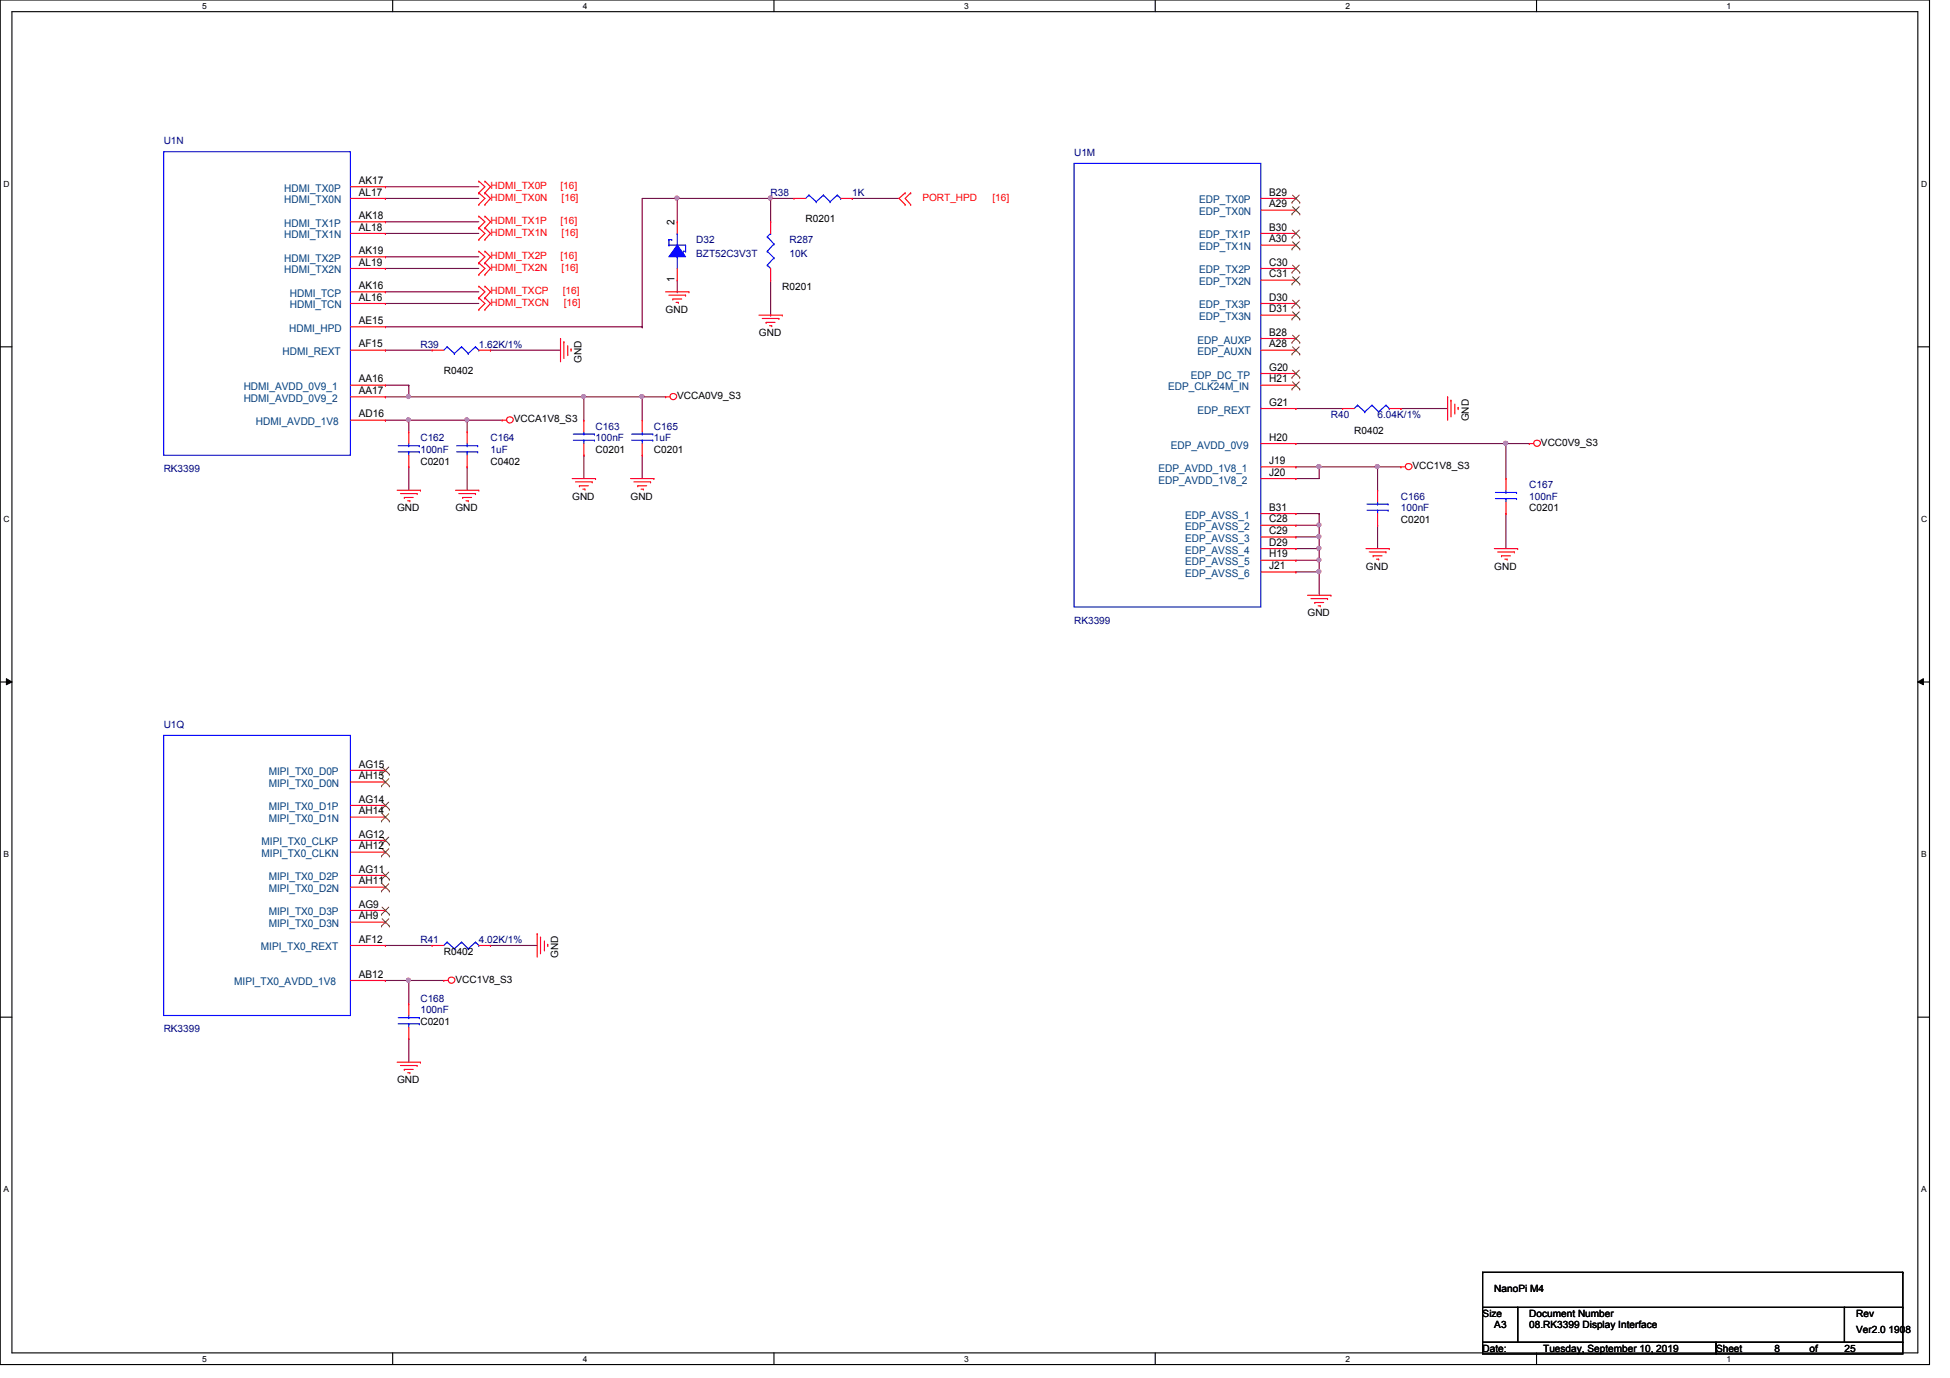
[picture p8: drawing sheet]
<svg xmlns="http://www.w3.org/2000/svg" width="297mm" height="210mm" viewBox="0 0 297 210" stroke-linecap="round" stroke-linejoin="round" font-family="sans-serif">
<path d="M0 0h293.9v207.9h-293.9zM1.8 1.8h290.3v204.3h-290.3z" fill="none" stroke="#000" stroke-width=".17"/>
<g fill="#fff">
<path d="M30.8 .3h.7v1.4h-.7z"/>
<path d="M30.8 206.3h.7v1.5h-.7z"/>
</g>
<path d="M59.8 0v1.8M59.8 206.1v1.8" fill="none" stroke="#000" stroke-width=".17"/>
<g fill="#fff">
<path d="M88.8 .3h.6v1.4h-.6z"/>
<path d="M88.8 206.3h.6v1.5h-.6z"/>
</g>
<path d="M117.9 0v1.8M117.9 206.1v1.8" fill="none" stroke="#000" stroke-width=".17"/>
<g fill="#fff">
<path d="M146.9 .3h.6v1.4h-.6z"/>
<path d="M146.9 206.3h.6v1.5h-.6z"/>
</g>
<path d="M176 0v1.8M176 206.1v1.8" fill="none" stroke="#000" stroke-width=".17"/>
<g fill="#fff">
<path d="M204.9 .3h.7v1.4h-.7z"/>
<path d="M204.9 206.3h.7v1.5h-.7z"/>
</g>
<path d="M234.1 0v1.8M234.1 206.1v1.8" fill="none" stroke="#000" stroke-width=".17"/>
<g fill="#fff">
<path d="M263 .3h.7v1.4h-.7z"/>
<path d="M263 206.3h.7v1.5h-.7z"/>
<path d="M.5 27.3h1v1.4h-1z"/>
<path d="M292.6 27.3h1v1.4h-1z"/>
<path d="M.5 78.3h1v1.5h-1z"/>
<path d="M292.6 78.3h1v1.5h-1z"/>
</g>
<path d="M0 52.8h1.8M292.1 52.8h1.8" fill="none" stroke="#000" stroke-width=".17"/>
<g fill="#fff">
<path d="M.5 129.4h.9v1.4h-.9z"/>
<path d="M292.6 129.4h.9v1.4h-.9z"/>
</g>
<path d="M0 103.9h1.8M292.1 103.9h1.8" fill="none" stroke="#000" stroke-width=".17"/>
<path d="M1 103.4l.8 .5-.8 .4zM292.1 103.9l.9-.5v.9z" fill="#000"/>
<path d="M1 103.4l.8 .5-.8 .4zM292.1 103.9l.9-.5v.9z" fill="none" stroke="#000" stroke-width=".15"/>
<g fill="#fff">
<path d="M.5 180.4h.8v1.5h-.8z"/>
<path d="M292.6 180.4h.8v1.5h-.8z"/>
</g>
<path d="M0 154.9h1.8M292.1 154.9h1.8" fill="none" stroke="#000" stroke-width=".17"/>
<g fill="none" stroke="#800040" stroke-width=".17">
<path d="M58.7 60.5h.1M58.7 64h.1M58.7 60.5h3.6M58.7 64h3.6M71.2 64h.1M71.2 64h5.3M88.9 69.3h.1M88.9 69.3v3.6M58.7 144h.1M58.7 144h7.1M62.3 149.4h.1M62.3 158.2h.1"/>
<path d="M62.3 149.4h5.3M62.3 149.4v3.5M62.3 158.2v3.6M74.7 144h.1M74.7 144h7.1"/>
</g>
<circle cx="71.1" cy="64" r=".31" fill="#f0f"/>
<circle cx="71.1" cy="64" r=".31" fill="none" stroke="#f0f" stroke-width=".17"/>
<path d="M62.3 71.1h.1M62.3 71.1v3.6M88.9 60.5h.1M88.9 60.5v3.5M88.9 60.5h8.9" fill="none" stroke="#800040" stroke-width=".17"/>
<circle cx="97.8" cy="60.4" r=".31" fill="#f0f"/>
<circle cx="97.8" cy="60.4" r=".31" fill="none" stroke="#f0f" stroke-width=".17"/>
<path d="M62.3 64h.1M62.3 64h8.9" fill="none" stroke="#800040" stroke-width=".17"/>
<circle cx="62.2" cy="64" r=".31" fill="#f0f"/>
<circle cx="62.2" cy="64" r=".31" fill="none" stroke="#f0f" stroke-width=".17"/>
<g fill="none" stroke="#800040" stroke-width=".17">
<path d="M58.7 39.1h.1M58.7 28.4h.1M58.7 30.2h.1M58.7 33.8h.1M58.7 35.6h.1M58.7 39.1h14.2M58.7 28.4h14.2M58.7 30.2h14.2M58.7 33.8h14.2M58.7 35.6h14.2M58.7 58.7h.1M58.7 53.3h.1"/>
<path d="M58.7 40.9h.1M58.7 44.4h.1M58.7 46.2h.1M58.7 58.7h3.6M58.7 53.3h7.1M58.7 40.9h14.2M58.7 44.4h14.2M58.7 46.2h14.2M62.3 58.7h.1M62.3 58.7v1.8M74.7 53.3h.1M74.7 53.3h10.7"/>
<path d="M62.3 64h.1M62.3 64v1.8M201 78.2h.1M201 78.2v1.8"/>
</g>
<circle cx="200.9" cy="80" r=".31" fill="#f0f"/>
<circle cx="200.9" cy="80" r=".31" fill="none" stroke="#f0f" stroke-width=".17"/>
<path d="M197.4 78.2h.1M197.4 78.2h3.6M197.4 80h.1M197.4 81.8h.1M197.4 80h3.6M197.4 81.8h3.6M201 80h.1M201 81.8h.1M201 80v3.6" fill="none" stroke="#800040" stroke-width=".17"/>
<circle cx="200.9" cy="83.5" r=".31" fill="#f0f"/>
<circle cx="200.9" cy="83.5" r=".31" fill="none" stroke="#f0f" stroke-width=".17"/>
<circle cx="200.9" cy="81.7" r=".31" fill="#f0f"/>
<circle cx="200.9" cy="81.7" r=".31" fill="none" stroke="#f0f" stroke-width=".17"/>
<path d="M197.4 83.6h.1M197.4 85.3h.1M197.4 83.6h3.6M201 83.6h.1M201 83.6v1.7h-3.6" fill="none" stroke="#800040" stroke-width=".17"/>
<circle cx="200.9" cy="85.3" r=".31" fill="#f0f"/>
<circle cx="200.9" cy="85.3" r=".31" fill="none" stroke="#f0f" stroke-width=".17"/>
<path d="M197.4 87.1h.1M197.4 87.1h3.6M201 85.3h.1M201 87.1h.1M201 85.3v5.4" fill="none" stroke="#800040" stroke-width=".17"/>
<circle cx="200.9" cy="87.1" r=".31" fill="#f0f"/>
<circle cx="200.9" cy="87.1" r=".31" fill="none" stroke="#f0f" stroke-width=".17"/>
<g fill="none" stroke="#800040" stroke-width=".17">
<path d="M197.4 71.1h.1M197.4 72.9h.1M197.4 71.1h16M201 71.1h.1M201 71.1v1.8h-3.6M209.8 71.1h.1M209.8 71.1v3.6M229.4 67.6h.1M229.4 78.2h.1M229.4 67.6h3.6M229.4 78.2v5.4M209.8 80h.1"/>
<path d="M209.8 80v3.6"/>
</g>
<circle cx="209.8" cy="71.1" r=".31" fill="#f0f"/>
<circle cx="209.8" cy="71.1" r=".31" fill="none" stroke="#f0f" stroke-width=".17"/>
<circle cx="200.9" cy="71.1" r=".31" fill="#f0f"/>
<circle cx="200.9" cy="71.1" r=".31" fill="none" stroke="#f0f" stroke-width=".17"/>
<g fill="none" stroke="#800040" stroke-width=".17">
<path d="M62.3 60.5h.1M62.3 60.5h26.6M71.2 71.1h.1M71.2 64h.1M71.2 64v1.8M71.2 71.1v3.6M97.8 69.3h.1M97.8 69.3v3.6M197.4 62.2h.1M197.4 62.2h7.1M213.4 62.2h.1M213.4 62.2h7.1"/>
<path d="M229.4 67.6h.1M229.4 67.6v5.3"/>
</g>
<circle cx="88.9" cy="60.4" r=".31" fill="#f0f"/>
<circle cx="88.9" cy="60.4" r=".31" fill="none" stroke="#f0f" stroke-width=".17"/>
<circle cx="62.2" cy="60.4" r=".31" fill="#f0f"/>
<circle cx="62.2" cy="60.4" r=".31" fill="none" stroke="#f0f" stroke-width=".17"/>
<path d="M97.8 60.5h.1M97.8 60.5v3.5M97.8 60.5h3.6M58.7 149.4h.1M58.7 149.4h3.6" fill="none" stroke="#800040" stroke-width=".17"/>
<circle cx="62.2" cy="149.3" r=".31" fill="#f0f"/>
<circle cx="62.2" cy="149.3" r=".31" fill="none" stroke="#f0f" stroke-width=".17"/>
<path d="M58.7 49.8h39.1M97.8 49.8h.1M197.4 67.6h.1M197.4 67.6h32" fill="none" stroke="#800040" stroke-width=".17"/>
<circle cx="229.3" cy="67.5" r=".31" fill="#f0f"/>
<circle cx="229.3" cy="67.5" r=".31" fill="none" stroke="#f0f" stroke-width=".17"/>
<path d="M103.2 30.2h.1M103.2 30.2v3.6M117.4 30.2h.1M117.4 30.2h-19.6v19.6M129.8 30.2h.1M129.8 30.2h7.1M97.8 49.8h.1" fill="none" stroke="#800040" stroke-width=".17"/>
<circle cx="103.1" cy="30.2" r=".31" fill="#f0f"/>
<circle cx="103.1" cy="30.2" r=".31" fill="none" stroke="#f0f" stroke-width=".17"/>
<circle cx="117.3" cy="30.2" r=".31" fill="#f0f"/>
<circle cx="117.3" cy="30.2" r=".31" fill="none" stroke="#f0f" stroke-width=".17"/>
<path d="M117.4 30.2h.1M117.4 30.2v3.6M117.4 30.2h3.5M103.2 44.4h.1M103.2 42.7v1.7M117.4 48h.1M117.4 42.7v5.3" fill="none" stroke="#800040" stroke-width=".17"/>
<g fill="none" stroke="#f00" stroke-width=".17">
<path d="M53.4 39.1h5.3M53.4 33.8h5.3M53.4 35.6h5.3M53.4 28.4h5.3M53.4 30.2h5.3M58.7 39.1h.1M58.7 33.8h.1M58.7 35.6h.1M58.7 28.4h.1M58.7 30.2h.1M72.9 31.2h.1M72.9 29.4h.1"/>
<path d="M72.9 27.6h.1M72.9 34.7h.1M72.9 32.9h.1M72.9 36.5h.1M72.9 38.3h.1M72.9 29.4l1 .8-1 1M72.9 27.6l1 .8-1 1M72.9 32.9l1 .9-1 .9M72.9 34.7l1 .9-1 .9M72.9 38.3l1 .8-1 .9M73.9 31.2h.1M73.9 29.4h.1"/>
<path d="M73.9 27.6h.1M73.9 34.7h.1M73.9 32.9h.1M73.9 36.5h.1M73.9 38.3h.1M73.9 29.4l.8 .8-.8 1M73.9 27.6l.8 .8-.8 1M73.9 32.9l.8 .9-.8 .9M73.9 34.7l.8 .9-.8 .9M73.9 38.3l.8 .8-.8 .9M117.4 33.8h.1M117.4 33.8v1.8"/>
<path d="M137.9 29.4h.1M137.9 31.2h.1M137.9 29.4l-1 .8 1 1M138.7 31.2h.1M138.7 29.4h.1M138.7 29.4l-.8 .8 .8 1M192.1 35.6h5.3M192.1 30.2h5.3M192.1 37.3h5.3M192.1 32h5.3M197.4 37.3h.1M197.4 35.6h.1"/>
<path d="M197.4 30.2h.1M197.4 32h.1M53.4 44.4h5.3M53.4 58.7h5.3M53.4 40.9h5.3M53.4 46.2h5.3M53.4 53.3h5.3M53.4 49.8h5.3M58.7 58.7h.1M58.7 40.9h.1M58.7 46.2h.1M58.7 44.4h.1"/>
<path d="M58.7 53.3h.1M58.7 49.8h.1M65.8 53.3h.1M65.8 53.3h1.8M72.9 40h.1M72.9 41.8h.1M72.9 45.4h.1M72.9 43.6h.1M72.9 47.2h.1M72.9 40l1 .9-1 .9M72.9 43.6l1 .8-1 1M72.9 45.4l1 .8-1 1"/>
<path d="M72.9 53.3h1.8M73.9 40h.1M73.9 41.8h.1M73.9 45.4h.1M73.9 43.6h.1M73.9 47.2h.1M73.9 40l.8 .9-.8 .9M73.9 43.6l.8 .8-.8 1M73.9 45.4l.8 .8-.8 1M74.7 53.3h.1M85.4 51.6h.1M85.4 51.6v3.5"/>
<path d="M85.9 52.1h.1M85.9 52.1v2.5M86.5 54h.1M86.5 52.7v1.3M87 53.2h.1M87 53.2v.3M101.4 44.4h3.5M101.9 45h2.5M102.5 45.6h.1M102.5 45.6h1.3M103 46.1h.3M103.3 46.1h.1"/>
<path d="M104.4 45h.1M104.9 44.4h.1M115.6 48h3.6M116.1 48.5h2.6M116.7 49.1h.1M116.7 49.1h1.4M117.2 49.6h.4M117.4 42.7h.1M117.4 40.9v1.8M117.6 49.6h.1M118.7 48.5h.1M119.2 48h.1"/>
<path d="M192.1 48h5.3M192.1 58.7h5.3M192.1 40.9h5.3M192.1 46.2h5.3M192.1 53.3h5.3M192.1 56.9h5.3M192.1 51.6h5.3M192.1 42.7h5.3M197.4 56.9h.1M197.4 53.3h.1M197.4 51.6h.1M197.4 46.2h.1"/>
<path d="M197.4 48h.1M197.4 42.7h.1M197.4 40.9h.1M197.4 58.7h.1M53.4 64h5.3M53.4 60.5h5.3M58.7 64h.1M58.7 60.5h.1M60.5 74.7h3.5M61 75.2h2.5M61.6 75.8h.1M61.6 75.8h1.3"/>
<path d="M62.1 76.3h.3M62.3 65.8h.1M62.3 71.1h.1M62.3 65.8v1.8M62.3 69.3v1.8M62.4 76.3h.1M63.5 75.2h.1M64 74.7h.1M69.4 74.7h3.5M69.9 75.2h2.5M70.5 75.8h.1M70.5 75.8h1.3"/>
<path d="M71 76.3h.3M71.3 76.3h.1M72.4 75.2h.1M72.9 74.7h.1M76.5 64h.1M76.5 64h.7M87.2 72.9h3.5M87.7 73.4h2.5M88.3 74h.1M88.3 74h1.3M88.8 74.5h.3M88.9 64h.1"/>
<path d="M88.9 69.3h.1M88.9 64v1.8M88.9 67.6v1.7M89.1 74.5h.1M90.2 73.4h.1M90.7 72.9h.1M96.1 72.9h3.5M96.6 73.4h2.5M97.2 74h.1M97.2 74h1.3M97.7 74.5h.3M98 74.5h.1"/>
<path d="M99.1 73.4h.1M99.6 72.9h.1M101.4 60.5h.1M101.4 60.5h.7M192.1 72.9h5.3M192.1 71.1h5.3M192.1 67.6h5.3M192.1 78.2h5.3M192.1 62.2h5.3M197.4 71.1h.1M197.4 72.9h.1M197.4 67.6h.1"/>
<path d="M197.4 78.2h.1M197.4 62.2h.1M204.5 62.2h.1M204.5 62.2h1.8M209.8 74.7h.1M209.8 74.7v1.8M209.8 78.2v1.8M211.6 62.2h1.8M213.4 71.1h.1M213.4 62.2h.1M213.4 71.1h.7M220.5 60.5h.1"/>
<path d="M220.5 60.5v3.5M221 61h.1M221 61v2.5M221.6 62.9h.1M221.6 61.6v1.3M222.1 62.1h.1M222.1 62.1v.3M233 67.6h.1M233 67.6h.6M192.1 83.6h5.3M192.1 80h5.3M192.1 81.8h5.3"/>
<path d="M192.1 85.3h5.3M192.1 87.1h5.3M197.4 80h.1M197.4 81.8h.1M197.4 83.6h.1M197.4 85.3h.1M197.4 87.1h.1M199.2 90.7h3.5M199.7 91.2h2.5M200.3 91.8h.1M200.3 91.8h1.3M200.8 92.3h.3"/>
<path d="M201.1 92.3h.1M202.2 91.2h.1M202.7 90.7h.1M208.1 83.6h3.5M208.6 84.1h2.5M209.2 84.7h.1M209.2 84.7h1.3M209.7 85.2h.3M209.8 80h.1M210 85.2h.1M211.1 84.1h.1M211.6 83.6h.1"/>
<path d="M227.6 83.6h3.6M228.1 84.1h2.6M228.7 84.7h.1M228.7 84.7h1.4M229.2 85.2h.4M229.6 85.2h.1M230.7 84.1h.1M231.2 83.6h.1M62.3 152.9h.1M62.3 158.2h.1M62.3 152.9v1.8M62.3 156.5v1.7"/>
<path d="M65.8 144h.1M65.8 144h1.8M67.6 149.4h.1M67.6 149.4h.7M72.9 144h1.8M74.7 144h.1M81.8 142.2h.1M81.8 142.2v3.6M82.3 142.7h.1M82.3 142.7v2.6M82.9 144.7h.1M82.9 143.3v1.4"/>
<path d="M83.4 143.8h.1M83.4 143.8v.4M60.5 161.8h3.5M61 162.3h2.5M61.6 162.9h.1M61.6 162.9h1.3M62.1 163.4h.3M62.4 163.4h.1M63.5 162.3h.1M64 161.8h.1"/>
<circle cx="77.7" cy="64" r=".5"/>
<circle cx="102.6" cy="60.4" r=".5"/>
<circle cx="214.6" cy="71.1" r=".5"/>
<circle cx="234.2" cy="67.5" r=".5"/>
<circle cx="68.8" cy="149.3" r=".5"/>
</g>
<path d="M225.8 199.1h5.4v5.4h-5.4zM225.8 193.8h.1M225.8 193.8v5.3M225.8 193.8h64.1M231.2 199.1h49.8v5.4h-49.8zM281 199.1h8.9v5.4h-8.9zM289.9 193.8h.1M289.9 199.1h.1M289.9 193.8v5.3M225.8 204.5h35.6v1.7h-35.6zM261.4 204.5h28.5v1.7h-28.5z" fill="none" stroke="#000" stroke-width=".17"/>
<g fill="none" stroke="#00f" stroke-width=".17">
<path d="M24.9 23.1h28.5v46.2h-28.5zM101.9 37.3h.1M101.9 36.5h.1M101.9 37.3h2.5v1M101.9 36.5v.8M103.2 39.1h.1M103.2 35.6h.1M103.2 35.6v1.7M103.2 39.1v1.8M104.4 38.3h.1M116.9 38.3h.1M116.9 36.1h.1"/>
<path d="M116.9 38.3l1 1M116.9 36.1l1 1.1M117.4 35.6h.1M117.4 35.6l-.5 .5M117.9 39.3h.1M117.9 37.2h.1M117.9 39.3l-1 1.1M117.9 37.2l-1 1.1M163.6 24.9h28.5v67.6h-28.5zM68.1 52.8h.1M68.1 52.8l-.5 .5M68.1 52.8l1.1 1"/>
<path d="M69.2 53.8h.1M70.3 52.8h.1M70.3 52.8l-1.1 1M70.3 52.8l1 1M71.3 53.8h.1M72.4 52.8h.1M72.4 52.8l-1.1 1M72.4 52.8l.5 .5M72.9 53.3h.1M116.9 40.4h.1M116.9 40.4l.5 .5M60.7 68.8h3.2"/>
<path d="M60.7 67.9h3.2M62.3 67.9h.1M62.3 68.8h.1M62.3 67.6v.3M62.3 68.8v.5M63.9 68.8h.1M63.9 67.9h.1M87.3 67.1h3.2M87.3 66.1h3.2M88.9 66.1h.1M88.9 67.1h.1M88.9 65.8v.3"/>
<path d="M88.9 67.1v.5M90.5 67.1h.1M90.5 66.1h.1M206.8 61.7h.1M206.8 61.7l-.5 .5M206.8 61.7l1.1 1M207.9 62.7h.1M208.2 77.7h3.3M208.2 76.8h3.3M209 61.7h.1M209 61.7l-1.1 1M209 61.7l1 1"/>
<path d="M209.8 76.8h.1M209.8 77.7h.1M209.8 76.5v.3M209.8 77.7v.5M210 62.7h.1M211.1 61.7h.1M211.1 61.7l-1.1 1M211.1 61.7l.5 .5M211.5 77.7h.1M211.5 76.8h.1M211.6 62.2h.1M60.7 156h3.2"/>
<path d="M60.7 155h3.2M62.3 155h.1M62.3 156h.1M62.3 154.7v.3M62.3 156v.5M63.9 156h.1M63.9 155h.1M68.1 143.5h.1M68.1 143.5l-.5 .5M68.1 143.5l1.1 1M69.2 144.5h.1M70.3 143.5h.1"/>
<path d="M70.3 143.5l-1.1 1M70.3 143.5l1 1M71.3 144.5h.1M72.4 143.5h.1M72.4 143.5l-1.1 1M72.4 143.5l.5 .5M72.9 144h.1"/>
</g>
<g fill="none" stroke="#804000" stroke-width=".15">
<path d="M196.8 37.9h.1M196.8 36.2h.1M196.8 30.8h.1M196.8 32.6h.1M196.9 36.8l1.1 1.1M196.9 35.1l1.1 1.1M196.9 29.7l1.1 1.1M196.9 31.5l1.1 1.1M197.9 36.8l-1.1 1.1M197.9 35.1l-1.1 1.1M197.9 29.7l-1.1 1.1M197.9 31.5l-1.1 1.1"/>
<path d="M198 37.9h.1M198 36.2h.1M198 30.8h.1M198 32.6h.1M196.8 57.5h.1M196.8 53.9h.1M196.8 52.2h.1M196.8 46.8h.1M196.8 48.6h.1M196.8 43.3h.1M196.8 41.5h.1M196.8 59.3h.1"/>
<path d="M196.9 56.4l1.1 1.1M196.9 52.8l1.1 1.1M196.9 51.1l1.1 1.1M196.9 45.7l1.1 1.1M196.9 47.5l1.1 1.1M196.9 42.2l1.1 1.1M196.9 40.4l1.1 1.1M196.9 58.2l1.1 1.1M197.9 56.4l-1.1 1.1M197.9 52.8l-1.1 1.1M197.9 51.1l-1.1 1.1M197.9 45.7l-1.1 1.1"/>
<path d="M197.9 47.5l-1.1 1.1M197.9 42.2l-1.1 1.1M197.9 40.4l-1.1 1.1M197.9 58.2l-1.1 1.1M198 57.5h.1M198 53.9h.1M198 52.2h.1M198 46.8h.1M198 48.6h.1M198 43.3h.1M198 41.5h.1M198 59.3h.1"/>
</g>
<path d="M103.2 37.3l1.2 1.8h-2.5z" fill-rule="evenodd" fill="#00f"/>
<g fill="none" stroke="#00f" stroke-width=".17">
<path d="M101.9 36.5h.4M102.3 36.5h.1M103.2 37.3l1.2 1.8h-2.5zM104.1 38.3h.1M104.1 38.3h.3M123.2 29.7h.1M123.2 29.7l-.5 .5M123.2 29.7l1.1 1M124.3 30.7h.1M125.4 29.7h.1M125.4 29.7l-1.1 1M125.4 29.7l1 1"/>
<path d="M126.4 30.7h.1M127.5 29.7h.1M127.5 29.7l-1.1 1M127.5 29.7l.6 .5M128.1 30.2h.1M69.6 68.8h3.2M69.6 67.9h3.2M71.2 67.9h.1M71.2 68.8h.1M71.2 67.6v.3M71.2 68.8v.5M72.8 68.8h.1"/>
<path d="M72.8 67.9h.1M96.2 67.1h3.2M96.2 66.1h3.2M97.8 66.1h.1M97.8 67.1h.1M97.8 65.8v.3M97.8 67.1v.5M99.4 67.1h.1M99.4 66.1h.1M227.8 75.9h3.2M227.8 75h3.2M229.4 75h.1"/>
<path d="M229.4 75.9h.1M229.4 74.7v.3M229.4 75.9v.6M231 75.9h.1M231 75h.1M24.9 112h28.5v42.7h-28.5z"/>
</g>
<g fill="none" stroke="#f00" stroke-width=".17">
<path d="M103.2 33.8h.1M103.2 33.8v1.8M120.9 30.2h.1M120.9 30.2h1.8M128.1 30.2h1.7M129.8 30.2h.1M103.2 42.7h.1M103.2 40.9v1.8M71.2 65.8h.1M71.2 71.1h.1M71.2 65.8v1.8M71.2 69.3v1.8"/>
<path d="M97.8 64h.1M97.8 69.3h.1M97.8 64v1.8M97.8 67.6v1.7M229.4 72.9h.1M229.4 78.2h.1M229.4 72.9v1.8M229.4 76.5v1.7M53.4 117.3h5.3M53.4 119.1h5.3M58.7 117.3h.1M58.7 119.1h.1"/>
<path d="M53.4 122.7h5.3M53.4 124.5h5.3M53.4 133.3h5.3M53.4 135.1h5.3M53.4 138.7h5.3M53.4 128h5.3M53.4 129.8h5.3M58.7 122.7h.1M58.7 124.5h.1M58.7 133.3h.1M58.7 135.1h.1M58.7 138.7h.1"/>
<path d="M58.7 128h.1M58.7 129.8h.1M53.4 140.5h5.3M53.4 144h5.3M53.4 149.4h5.3M58.7 140.5h.1M58.7 144h.1M58.7 149.4h.1"/>
</g>
<g fill="none" stroke="#804000" stroke-width=".15">
<path d="M58.1 117.9h.1M58.1 119.7h.1M58.2 116.8l1.1 1.1M58.2 118.6l1.1 1.1M59.2 116.8l-1.1 1.1M59.2 118.6l-1.1 1.1M59.3 117.9h.1M59.3 119.7h.1M58.1 123.3h.1M58.1 125.1h.1M58.1 133.9h.1M58.1 135.7h.1"/>
<path d="M58.1 139.3h.1M58.1 128.6h.1M58.1 130.4h.1M58.2 122.2l1.1 1.1M58.2 124l1.1 1.1M58.2 132.8l1.1 1.1M58.2 134.6l1.1 1.1M58.2 138.2l1.1 1.1M58.2 140l1.1 1.1M58.2 127.5l1.1 1.1M58.2 129.3l1.1 1.1M59.2 122.2l-1.1 1.1"/>
<path d="M59.2 124l-1.1 1.1M59.2 132.8l-1.1 1.1M59.2 134.6l-1.1 1.1M59.2 138.2l-1.1 1.1M59.2 140l-1.1 1.1M59.2 127.5l-1.1 1.1M59.2 129.3l-1.1 1.1M59.3 123.3h.1M59.3 125.1h.1M59.3 133.9h.1M59.3 135.7h.1M59.3 139.3h.1"/>
<path d="M59.3 128.6h.1M59.3 130.4h.1M58.1 141.1h.1M59.3 141.1h.1"/>
</g>
<circle cx="71.1" cy="64" r=".31" fill="#f0f"/>
<circle cx="71.1" cy="64" r=".31" fill="none" stroke="#f0f" stroke-width=".17"/>
<circle cx="97.8" cy="60.4" r=".31" fill="#f0f"/>
<circle cx="97.8" cy="60.4" r=".31" fill="none" stroke="#f0f" stroke-width=".17"/>
<circle cx="62.2" cy="64" r=".31" fill="#f0f"/>
<circle cx="62.2" cy="64" r=".31" fill="none" stroke="#f0f" stroke-width=".17"/>
<circle cx="200.9" cy="80" r=".31" fill="#f0f"/>
<circle cx="200.9" cy="80" r=".31" fill="none" stroke="#f0f" stroke-width=".17"/>
<circle cx="200.9" cy="83.5" r=".31" fill="#f0f"/>
<circle cx="200.9" cy="83.5" r=".31" fill="none" stroke="#f0f" stroke-width=".17"/>
<circle cx="200.9" cy="81.7" r=".31" fill="#f0f"/>
<circle cx="200.9" cy="81.7" r=".31" fill="none" stroke="#f0f" stroke-width=".17"/>
<circle cx="200.9" cy="85.3" r=".31" fill="#f0f"/>
<circle cx="200.9" cy="85.3" r=".31" fill="none" stroke="#f0f" stroke-width=".17"/>
<circle cx="200.9" cy="87.1" r=".31" fill="#f0f"/>
<circle cx="200.9" cy="87.1" r=".31" fill="none" stroke="#f0f" stroke-width=".17"/>
<circle cx="209.8" cy="71.1" r=".31" fill="#f0f"/>
<circle cx="209.8" cy="71.1" r=".31" fill="none" stroke="#f0f" stroke-width=".17"/>
<circle cx="200.9" cy="71.1" r=".31" fill="#f0f"/>
<circle cx="200.9" cy="71.1" r=".31" fill="none" stroke="#f0f" stroke-width=".17"/>
<circle cx="88.9" cy="60.4" r=".31" fill="#f0f"/>
<circle cx="88.9" cy="60.4" r=".31" fill="none" stroke="#f0f" stroke-width=".17"/>
<circle cx="62.2" cy="60.4" r=".31" fill="#f0f"/>
<circle cx="62.2" cy="60.4" r=".31" fill="none" stroke="#f0f" stroke-width=".17"/>
<circle cx="62.2" cy="149.3" r=".31" fill="#f0f"/>
<circle cx="62.2" cy="149.3" r=".31" fill="none" stroke="#f0f" stroke-width=".17"/>
<circle cx="229.3" cy="67.5" r=".31" fill="#f0f"/>
<circle cx="229.3" cy="67.5" r=".31" fill="none" stroke="#f0f" stroke-width=".17"/>
<circle cx="103.1" cy="30.2" r=".31" fill="#f0f"/>
<circle cx="103.1" cy="30.2" r=".31" fill="none" stroke="#f0f" stroke-width=".17"/>
<circle cx="117.3" cy="30.2" r=".31" fill="#f0f"/>
<circle cx="117.3" cy="30.2" r=".31" fill="none" stroke="#f0f" stroke-width=".17"/>
<g font-size="1.6" fill="#004080">
<text x="43.3" y="29.2">HDMI_TX0P</text>
<text x="43.3" y="34.5">HDMI_TX1P</text>
<text x="43.3" y="31">HDMI_TX0N</text>
<text x="182.7" y="31">EDP_TX0P</text>
<text x="182.7" y="32.8">EDP_TX0N</text>
<text x="43.3" y="39.9">HDMI_TX2P</text>
<text x="43.3" y="41.7">HDMI_TX2N</text>
<text x="43.3" y="36.3">HDMI_TX1N</text>
<text x="182.7" y="41.7">EDP_TX2P</text>
<text x="182.7" y="38.1">EDP_TX1N</text>
<text x="182.7" y="36.3">EDP_TX1P</text>
<text x="44.2" y="47">HDMI_TCN</text>
<text x="44.2" y="45.2">HDMI_TCP</text>
<text x="182.7" y="47">EDP_TX3P</text>
<text x="182.7" y="43.4">EDP_TX2N</text>
<text x="44.1" y="50.5">HDMI_HPD</text>
<text x="182.4" y="52.3">EDP_AUXP</text>
<text x="182.7" y="48.8">EDP_TX3N</text>
<text x="37.1" y="59.4">HDMI_AVDD_0V9_1</text>
<text x="43" y="54.1">HDMI_REXT</text>
<text x="177.9" y="59.4">EDP_CLK24M_IN</text>
<text x="181.4" y="57.7">EDP_DC_TP</text>
<text x="182.4" y="54.1">EDP_AUXN</text>
<text x="37.1" y="61.2">HDMI_AVDD_0V9_2</text>
<text x="39" y="64.8">HDMI_AVDD_1V8</text>
<text x="182.4" y="63">EDP_REXT</text>
<text x="176.5" y="71.9">EDP_AVDD_1V8_1</text>
<text x="178.3" y="68.3">EDP_AVDD_0V9</text>
<text x="176.5" y="73.7">EDP_AVDD_1V8_2</text>
<text x="180.5" y="79">EDP_AVSS_1</text>
<text x="180.5" y="80.8">EDP_AVSS_2</text>
<text x="180.5" y="82.6">EDP_AVSS_3</text>
<text x="180.5" y="84.3">EDP_AVSS_4</text>
<text x="180.5" y="86.1">EDP_AVSS_5</text>
<text x="180.5" y="87.9">EDP_AVSS_6</text>
<text x="40.9" y="118.1">MIPI_TX0_D0P</text>
<text x="40.9" y="119.9">MIPI_TX0_D0N</text>
<text x="40.9" y="123.4">MIPI_TX0_D1P</text>
<text x="40.9" y="125.2">MIPI_TX0_D1N</text>
<text x="39.8" y="128.8">MIPI_TX0_CLKP</text>
<text x="39.8" y="130.6">MIPI_TX0_CLKN</text>
<text x="40.9" y="134.1">MIPI_TX0_D2P</text>
<text x="40.9" y="135.9">MIPI_TX0_D2N</text>
<text x="40.9" y="139.4">MIPI_TX0_D3P</text>
<text x="40.9" y="141.2">MIPI_TX0_D3N</text>
<text x="39.7" y="144.8">MIPI_TX0_REXT</text>
<text x="35.7" y="150.1">MIPI_TX0_AVDD_1V8</text>
</g>
<g font-size="1.6">
<text x="54.6" y="28">AK17</text>
<text x="54.6" y="29.8">AL17</text>
<text x="193.3" y="29.8">B29</text>
<text x="54.6" y="33.4">AK18</text>
<text x="54.6" y="35.1">AL18</text>
<text x="102.7" y="34.3" transform="rotate(-90 102.7 34.3)">2</text>
<text x="193.3" y="35.1">B30</text>
<text x="193.3" y="31.6">A29</text>
<text x="54.6" y="38.7">AK19</text>
<text x="54.6" y="40.5">AL19</text>
<text x="193.3" y="40.5">C30</text>
<text x="193.3" y="36.9">A30</text>
<text x="54.6" y="45.8">AL16</text>
<text x="54.6" y="44">AK16</text>
<text x="102.7" y="43" transform="rotate(-90 102.7 43)">1</text>
<text x="193.3" y="45.8">D30</text>
<text x="193.3" y="47.6">D31</text>
<text x="193.3" y="42.2">C31</text>
<text x="54.6" y="52.9">AF15</text>
<text x="54.6" y="49.4">AE15</text>
<text x="193.3" y="52.9">A28</text>
<text x="193.3" y="51.1">B28</text>
<text x="54.6" y="58.3">AA16</text>
<text x="193.3" y="56.5">G20</text>
<text x="193.3" y="58.3">H21</text>
<text x="54.6" y="63.6">AD16</text>
<text x="54.6" y="60">AA17</text>
<text x="193.3" y="61.8">G21</text>
<text x="193.3" y="70.7">J19</text>
<text x="193.3" y="67.1">H20</text>
<text x="193.3" y="72.5">J20</text>
<text x="193.3" y="77.8">B31</text>
<text x="193.3" y="79.6">C28</text>
<text x="193.3" y="81.4">C29</text>
<text x="193.3" y="83.1">D29</text>
<text x="193.3" y="84.9">H19</text>
<text x="193.3" y="86.7">J21</text>
<text x="54.6" y="116.9">AG15</text>
<text x="54.6" y="118.7">AH15</text>
<text x="54.6" y="122.3">AG14</text>
<text x="54.6" y="124">AH14</text>
<text x="54.6" y="127.6">AG12</text>
<text x="54.6" y="129.4">AH12</text>
<text x="54.6" y="132.9">AG11</text>
<text x="54.6" y="134.7">AH11</text>
<text x="54.6" y="138.3">AG9</text>
<text x="54.6" y="140">AH9</text>
<text x="54.6" y="143.6">AF12</text>
<text x="54.6" y="148.9">AB12</text>
</g>
<g font-size="1.5" fill="#000080">
<text x="24.9" y="21.9">U1N</text>
<text x="163.6" y="23.7">U1M</text>
<text x="117.4" y="29.9">R38</text>
<text x="129.8" y="29.9">1K</text>
<text x="106" y="37">D32</text>
<text x="106" y="39.1">BZT52C3V3T</text>
<text x="120.3" y="37">R287</text>
<text x="120.3" y="39.1">10K</text>
<text x="64" y="53">R39</text>
<text x="72.9" y="53">1.62K/1%</text>
<text x="90.7" y="65.4">C163</text>
<text x="99.6" y="65.4">C165</text>
<text x="202.7" y="63.7">R40</text>
<text x="209.8" y="63.7">6.04K/1%</text>
<text x="24.9" y="71.9">RK3399</text>
<text x="64" y="67.2">C162</text>
<text x="64" y="69">100nF</text>
<text x="74.7" y="67.2">C164</text>
<text x="74.7" y="69">1uF</text>
<text x="90.7" y="67.2">100nF</text>
<text x="99.6" y="67.2">1uF</text>
<text x="213.4" y="76.1">C166</text>
<text x="213.4" y="77.9">100nF</text>
<text x="233" y="74.3">C167</text>
<text x="233" y="76.1">100nF</text>
<text x="163.6" y="95">RK3399</text>
<text x="24.9" y="110.8">U1Q</text>
<text x="64" y="143.7">R41</text>
<text x="72.9" y="143.7">4.02K/1%</text>
<text x="64" y="152.6">C168</text>
<text x="64" y="154.3">100nF</text>
<text x="24.9" y="157.2">RK3399</text>
</g>
<g font-size="1.5" fill="#f00">
<text x="74.7" y="28.8">HDMI_TX0P</text>
<text x="85.4" y="28.8">[16]</text>
<text x="74.7" y="30.6">HDMI_TX0N</text>
<text x="74.7" y="34.1">HDMI_TX1P</text>
<text x="74.7" y="35.9">HDMI_TX1N</text>
<text x="85.4" y="34.1">[16]</text>
<text x="85.6" y="30.6">[16]</text>
<text x="85.6" y="35.9">[16]</text>
<text x="140.5" y="30.6">PORT_HPD</text>
<text x="151.2" y="30.6">[16]</text>
<text x="74.7" y="39.5">HDMI_TX2P</text>
<text x="74.7" y="41.2">HDMI_TX2N</text>
<text x="85.4" y="39.5">[16]</text>
<text x="85.6" y="41.2">[16]</text>
<text x="74.7" y="44.8">HDMI_TXCP</text>
<text x="74.7" y="46.6">HDMI_TXCN</text>
<text x="85.7" y="44.8">[16]</text>
<text x="85.9" y="46.6">[16]</text>
</g>
<g font-size="1.5">
<text x="122.7" y="33.8">R0201</text>
<text x="101.4" y="47.7">GND</text>
<text x="119.2" y="44.1">R0201</text>
<text x="115.6" y="51.2">GND</text>
<text x="67.6" y="56.9">R0402</text>
<text x="88.6" y="55.3" transform="rotate(-90 88.6 55.3)">GND</text>
<text x="78.3" y="64.3">VCCA1V8_S3</text>
<text x="103.2" y="60.8">VCCA0V9_S3</text>
<text x="223.7" y="64.2" transform="rotate(-90 223.7 64.2)">GND</text>
<text x="64" y="70.8">C0201</text>
<text x="74.7" y="70.8">C0402</text>
<text x="90.7" y="69">C0201</text>
<text x="99.6" y="69">C0201</text>
<text x="206.3" y="66.1">R0402</text>
<text x="215.2" y="71.5">VCC1V8_S3</text>
<text x="234.7" y="67.9">VCC0V9_S3</text>
<text x="60.5" y="77.9">GND</text>
<text x="69.4" y="77.9">GND</text>
<text x="87.2" y="76.1">GND</text>
<text x="96.1" y="76.1">GND</text>
<text x="233" y="77.9">C0201</text>
<text x="213.4" y="79.7">C0201</text>
<text x="208.1" y="86.8">GND</text>
<text x="227.6" y="86.8">GND</text>
<text x="199.2" y="93.9">GND</text>
<text x="67.6" y="145.5">R0402</text>
<text x="69.4" y="149.7">VCC1V8_S3</text>
<text x="85" y="146" transform="rotate(-90 85 146)">GND</text>
<text x="64" y="156.1">C0201</text>
<text x="60.5" y="165">GND</text>
<text x="227.6" y="196.9">NanoPi M4</text>
<text x="225.8" y="200.6">Size</text>
<text x="227.6" y="202.4">A3</text>
<text x="233" y="200.6">Document Number</text>
<text x="233" y="202.4">08.RK3399 Display Interface</text>
<text x="282.7" y="200.6">Rev</text>
<text x="282.7" y="203">Ver2.0 1908</text>
<text x="225.8" y="205.9">Date:</text>
<text x="235.1" y="205.9">Tuesday, September 10, 2019</text>
<text x="261.4" y="205.9">Sheet</text>
<text x="270.3" y="205.9">8</text>
<text x="275.6" y="205.9">of</text>
<text x="281" y="205.9">25</text>
</g>
<g font-size="1.3">
<text x="30.8" y="1.4">5</text>
<text x="88.8" y="1.4">4</text>
<text x="146.9" y="1.4">3</text>
<text x="204.9" y="1.4">2</text>
<text x="263" y="1.4">1</text>
<text x=".5" y="28.4">D</text>
<text x="292.6" y="28.4">D</text>
<text x=".5" y="79.5">C</text>
<text x="292.6" y="79.5">C</text>
<text x=".5" y="130.6">B</text>
<text x="292.6" y="130.6">B</text>
<text x=".5" y="181.6">A</text>
<text x="292.6" y="181.6">A</text>
<text x="30.8" y="207.5">5</text>
<text x="88.8" y="207.5">4</text>
<text x="146.9" y="207.5">3</text>
<text x="204.9" y="207.5">2</text>
<text x="263" y="207.5">1</text>
</g>
</svg>
